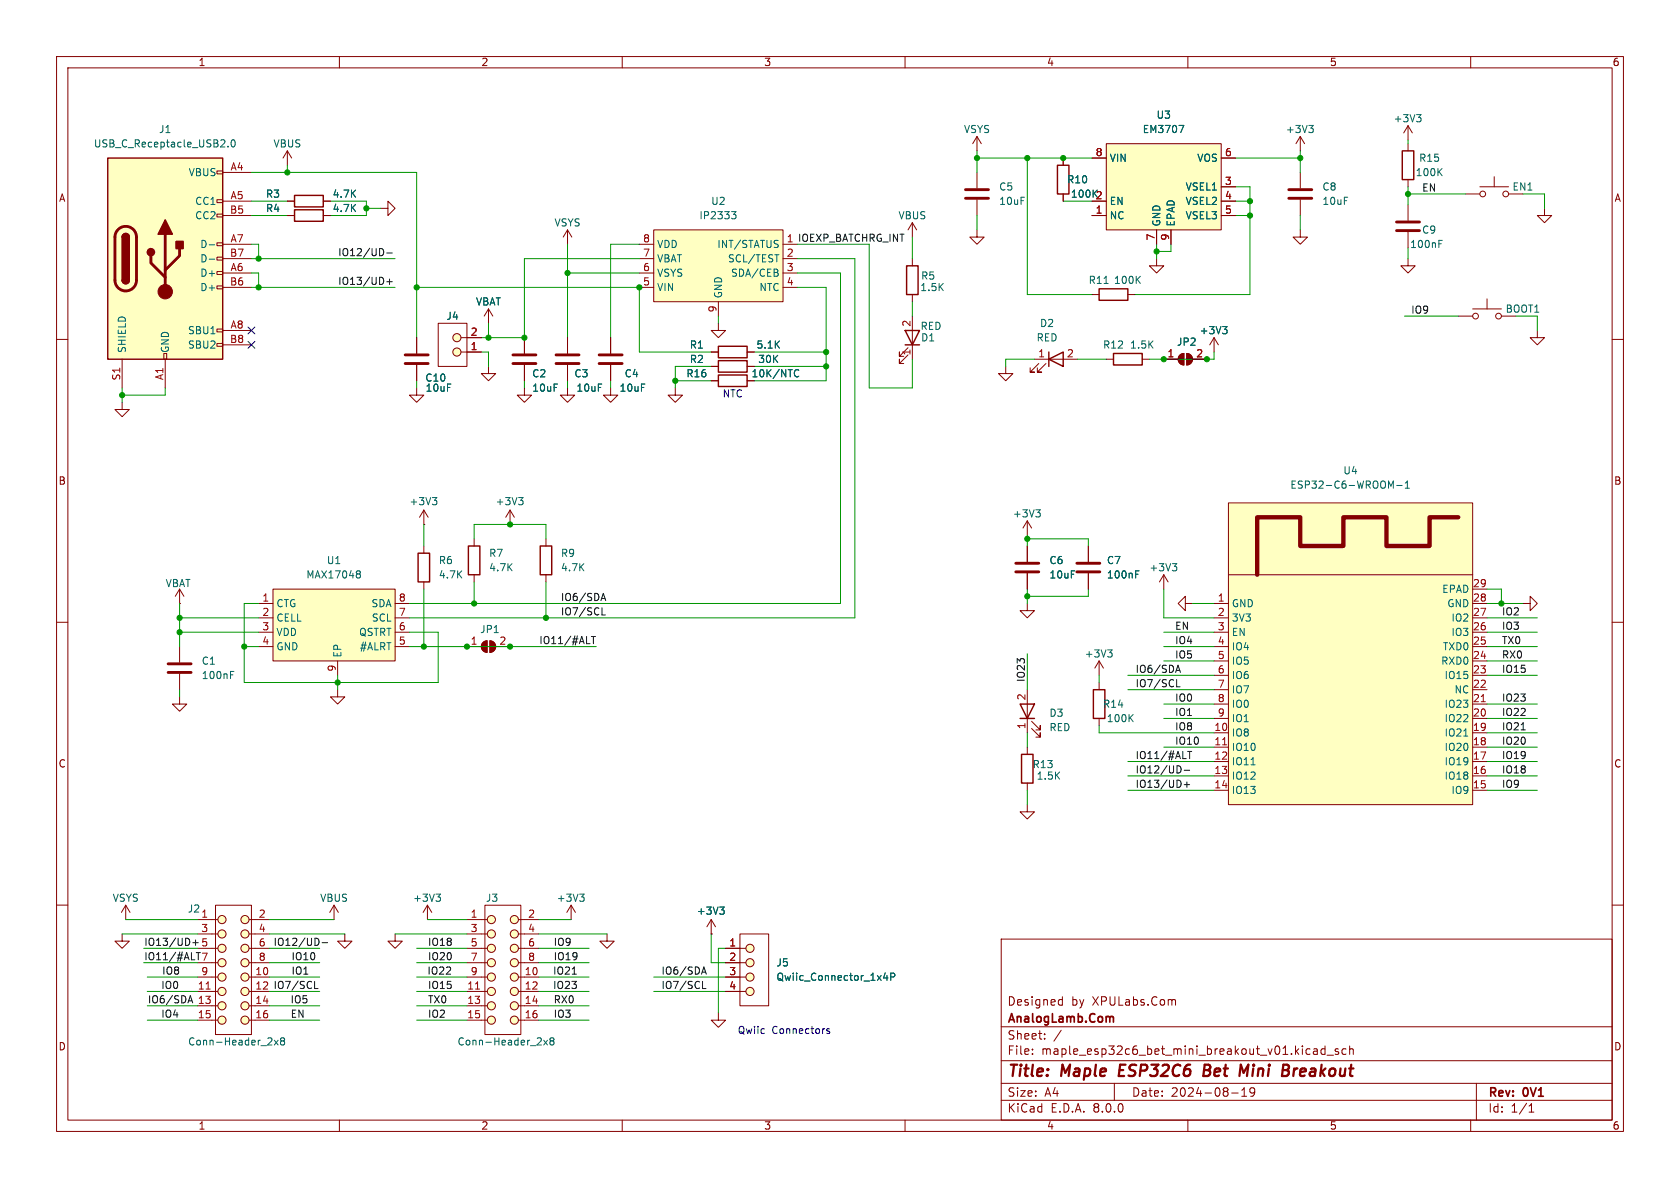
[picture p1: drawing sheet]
<svg xmlns="http://www.w3.org/2000/svg" width="297mm" height="210mm" viewBox="0 0 297 210" stroke-linecap="round" stroke-linejoin="round" font-family="sans-serif">
<g fill="none" stroke="#840000" stroke-width=".18">
<path d="M10 10h277v190h-277zM12 12h273v186h-273zM60 10v2M110 10v2M160 10v2M210 10v2M260 10v2M161.3 39.4l-.8 1.2M161.3 39.4v2.5M161.3 39.4l.8 1.2M172.7 24.1l-.7 1.3M172.7 24.1v2.6"/>
<path d="M172.7 30.5v2.8M172.7 35.3v2.8M172.7 24.1l.8 1.3M188 27.9v1.3M188 34.3v1.3M10 60h2M161.3 45.7v1.3M161.3 52.1v1.2M161.3 55.9v7.6M172.7 40.6v1.3h1.3l-1.3 1.3-1.3-1.3h1.3M285 60h2M160.5 62.7l-1.5 1.6v-.8v.8h.8"/>
<path d="M160.5 61.5l-1.5 1.5v-.8v.8h.8M177.8 64.8v1.2h1.3l-1.3 1.3-1.3-1.3h1.3M182.9 63.5h7.6M183.6 64.3l-1.5 1.5h.8h-.8v-.8M184.9 64.3l-1.5 1.5h.7h-.7v-.8M181.6 92.1l-.8 1.2M181.6 92.1v2.5M181.6 96.5v2.8M181.6 92.1l.8 1.2M10 110h2M82.5 114.3h2.6M85.4 113.6l.7-.3v2a1.02 1.02 0 0 1-.9-.6 1.02 1.02 0 0 1 .2-1.1z"/>
<path d="M86.6 113.3a1.02 1.02 0 0 1 1 1 1.02 1.02 0 0 1-1 1zM87.6 114.3h2.6M181.6 101.3v2.8M269.2 106.7h1.3v-1.3l1.3 1.3-1.3 1.3v-1.3M285 110h2M10 160h2M285 160h2M59.1 160l.7 1.3M59.1 160v2.6M59.1 160l-.8 1.3M177 166h108v32h-108zM187.4 176.7l.4 .1"/>
<path d="M187.8 176.2v1.5M187.8 177.6l-.4 .1M207.4 176.7l.3 .1 .1 .1v.8M60 198v2M110 198v2M160 198v2M177 194.5h108M177 191.5h108M177 187.5h108M177 181.5h108M182.5 186.3v.1M182.5 185.5v.1"/>
<path d="M184.7 183.6v.1M184.7 182.8v.1M187.6 182.1l-1.3 2M197 191.5v3M210 198v2M217.7 193.2h1.2M219.5 193.8h.9M219.5 192.7l.5-.4v1.5M221.8 192.9l-.3 .3h-.3l-.2-.3 .1-.5 .4-.1 .2 .1a.99 .99 0 0 1-.3 1.4h-.3M232.2 186.2l.2 .2 .5-.1M232.2 185.5h.6l.1 .9M232.9 185.8h-.5l-.2 .2"/>
<path d="M234.2 185.5l-.4-.1-.3 .3v.4l.2 .2h.5M234.2 184.9v1.5M234.6 186.5h1.1M236.6 185.5l-.4-.1-.2 .2 .1 .2 .5 .2v.3h-.6M238 185.5l-.5-.1-.3 .3v.4l.2 .2h.6M238.6 185.5l.2-.1 .4 .1v.9M238.6 184.9v1.5M260 198v2M261 191.5v6.5M270.3 196.6h.9M270.3 195.5l.4-.4v1.5"/>
</g>
<path d="M198 188.2l-.2 2h.9M212.9 189.2h.6M213.5 189.2l.3 .1M213.6 188.2h-.6l-.3 2 1-.1M213.7 189.1l-.2 .1M219.8 189.6l.9-1.4-.3 2M228.8 188.9l-.2 1.3M229.2 188.9l-.4 .4" fill="none" stroke="#840000" stroke-width=".4"/>
<path d="M196.4 179.7l.4 .1v.1v.8" fill="none" stroke="#840000" stroke-width=".3"/>
<path d="M186.9 29.2h2.1v5.1h-2.1zM160 58.4h2.6l-1.3 2.6zM160.3 47h2v5.1h-2zM160 61h2.6M185.4 63.5l2.6-1.3v2.6zM185.4 62.2v2.6" fill="none" stroke="#840000" stroke-width=".25"/>
<path d="M183.1 90.1h.8l-.4 .5M183.7 90.6l.2 .2v.3l-.2 .3" fill="none" stroke="#006464" stroke-width=".18"/>
<path d="M170.7 35.1h4.1M170.7 33.5h4.1M179.6 99.6h4M179.6 101.1h4" fill="none" stroke="#840000" stroke-width=".51"/>
<g fill="#840000" stroke="#840000" stroke-width=".18">
<path d="M85.4 113.6l.7-.3v2a1.02 1.02 0 0 1-.9-.6 1.02 1.02 0 0 1 .2-1.1z"/>
<path d="M86.6 113.3a1.02 1.02 0 0 1 1 1 1.02 1.02 0 0 1-1 1z"/>
</g>
<path d="M217.2 88.9h43.1v53.3h-43.1z" fill="#ffffc2"/>
<g fill="none" stroke="#840000" stroke-width=".18">
<path d="M193 52.1h1.3M199.4 52.1h1.3M195.6 63.5h1.2M201.9 63.5h1.3M205.7 63.5h2.6M208.6 62.8l.7-.3v2a1.02 1.02 0 0 1-.9-.6 1.02 1.02 0 0 1 .2-1.1zM209.8 62.5a1.02 1.02 0 0 1 1 1 1.02 1.02 0 0 1-1 1zM210.8 63.5h2.6M217.2 88.9h43.1v53.3h-43.1zM214.6 106.7h2.6M214.6 109.2h2.6M214.6 119.4h2.6"/>
<path d="M214.6 116.8h2.6M214.6 114.3h2.6M214.6 111.8h2.6M217.2 101.6h43.1M260.3 106.7h2.6M260.3 109.2h2.6M260.3 119.4h2.6M260.3 116.8h2.6M260.3 114.3h2.6M260.3 111.8h2.6M260.3 104.1h2.6M214.6 129.5h2.6"/>
<path d="M214.6 132.1h2.6M214.6 134.6h2.6M214.6 137.2h2.6M214.6 139.7h2.6M214.6 127h2.6M214.6 124.5h2.6M214.6 121.9h2.6M260.3 129.5h2.6M260.3 132.1h2.6M260.3 134.6h2.6M260.3 137.2h2.6M260.3 139.7h2.6"/>
<path d="M260.3 127h2.6M260.3 124.5h2.6M260.3 121.9h2.6M127 179.1v1.2h1.3l-1.3 1.3-1.3-1.3h1.3M128.3 175.3h3.5M128.3 172.7h3.5M128.3 170.2h3.5M128.3 167.6h3.5M130.8 165.1h5.1v12.7h-5.1z"/>
<circle cx="132.6" cy="170.2" r=".72"/>
<circle cx="132.6" cy="175.3" r=".72"/>
<circle cx="132.6" cy="172.7" r=".72"/>
<circle cx="132.6" cy="167.6" r=".72"/>
</g>
<path d="M257.8 91.4h-5.1v5.1h-7.6v-5.1h-7.6v5.1h-7.6v-5.1h-7.7v10.2" fill="none" stroke="#840000" stroke-width=".76"/>
<path d="M216.1 131.7h.8M261.9 124h.7" fill="none" stroke="#a90000" stroke-width=".18"/>
<path d="M195.2 50.1h.7M201.1 49.4l.5 .7M201.6 48.8l-.7 .8M245.9 85.9l.4-.9v1.3M246.9 85.8h1M248.4 86.3h.8M248.4 85.4l.4-.4v1.3M221.2 135.2h.7M258.8 130.1h.7M156.5 172l-.3 .9h.8M156.8 172.5v.8M157.5 172.7l.6-.1 .1-.1-.1-.3-.6-.2v1.3" fill="none" stroke="#006464" stroke-width=".18"/>
<path d="M194.3 51.1h5.1v2h-5.1zM196.8 62.5h5.1v2h-5.1z" fill="none" stroke="#840000" stroke-width=".25"/>
<g fill="#ffffc2" stroke="#ffffc2" stroke-width=".18">
<circle cx="132.6" cy="175.3" r=".72"/>
<circle cx="132.6" cy="172.7" r=".72"/>
<circle cx="132.6" cy="170.2" r=".72"/>
<circle cx="132.6" cy="167.6" r=".72"/>
</g>
<g fill="#840000" stroke="#840000" stroke-width=".18">
<path d="M208.6 62.8l.7-.3v2a1.02 1.02 0 0 1-.9-.6 1.02 1.02 0 0 1 .2-1.1z"/>
<path d="M209.8 62.5a1.02 1.02 0 0 1 1 1 1.02 1.02 0 0 1-1 1z"/>
</g>
<path d="M195.6 25.4h20.3v15.2h-20.3z" fill="#ffffc2"/>
<g fill="none" stroke="#840000" stroke-width=".18">
<path d="M193 38.1h2.6M193 35.6h2.6M193 27.9h2.6M195.6 25.4h20.3v15.2h-20.3zM215.9 38.1h2.5M215.9 35.6h2.5M215.9 33h2.5M215.9 27.9h2.5M229.9 24.1v2.6M229.9 30.5v2.8M229.9 35.3v2.8M229.9 24.1l-.8 1.3"/>
<path d="M229.9 24.1l.7 1.3M204.5 45.7v1.3h1.2l-1.2 1.3-1.3-1.3h1.3M204.5 40.6v2.6M207 40.6v2.6M96.5 95.3v1.2M96.5 101.6v1.3M101 160l-.8 1.3M101 160v2.6M101 160l.7 1.3M107.3 165.1v1.3h-1.3l1.3 1.2 1.3-1.2h-1.3"/>
</g>
<path d="M208.4 22.2h.9l-.6 1.2M231.4 22.2h.8l-.5 .5M231.9 22.7l.3 .2v.3l-.3 .2M102.5 158.1h.8l-.5 .4M103 158.5l.3 .3v.3l-.3 .2" fill="none" stroke="#006464" stroke-width=".18"/>
<path d="M227.8 35.1h4.1M227.8 33.5h4.1" fill="none" stroke="#840000" stroke-width=".51"/>
<path d="M95.5 96.5h2v5.1h-2z" fill="none" stroke="#840000" stroke-width=".25"/>
<path d="M115.6 40.6h22.8v12.7h-22.8z" fill="#ffffc2"/>
<g fill="none" stroke="#840000" stroke-width=".18">
<path d="M67.3 36.8h1.3v-1.2l1.2 1.2-1.2 1.3v-1.3M86.4 54.6l-.8 1.3M86.4 54.6v2.6M86.4 54.6l.7 1.3M92.7 59.7v2.8M100.3 40.6v2.6M100.3 59.7v2.8M100.3 40.6l.8 1.3M100.3 40.6l-.7 1.3M107.9 59.7v2.8M113 43.2h2.6M113 45.7h2.6"/>
<path d="M113 48.3h2.6M113 50.8h2.6M115.6 40.6h22.8v12.7h-22.8zM127 57.2v1.2h-1.3l1.3 1.3 1.3-1.3h-1.3M127 53.3v2.6M138.4 43.2h2.6M138.4 45.7h2.6M138.4 48.3h2.6M138.4 50.8h2.6M86.4 64.8v1.2h1.2l-1.2 1.3-1.3-1.3h1.3M92.7 68.6v1.3h1.3l-1.3 1.2-1.3-1.2h1.3M92.7 64.5v2.8"/>
<path d="M100.3 68.6v1.3h-1.2l1.2 1.2 1.3-1.2h-1.3M100.3 64.5v2.8M107.9 68.6v1.3h-1.2l1.2 1.2 1.3-1.2h-1.3M107.9 64.5v2.8M119.4 68.6v1.3h-1.3l1.3 1.2 1.2-1.2h-1.2M125.7 62.2h1.3M125.7 67.3h1.3M125.7 64.8h1.3M132.1 62.2h1.2M132.1 67.3h1.2M132.1 64.8h1.2M90.2 92.7h.1"/>
<path d="M90.2 90.2l-.8 1.2M90.2 90.2v2.5M90.2 90.2l.7 1.2M31.7 106.7h.1M31.7 104.1l-.7 1.3M31.7 104.1v2.6M31.7 114.3v2.8M31.7 119.1v2.8M31.7 104.1l.8 1.3M31.7 123.2v1.3h1.3l-1.3 1.2-1.2-1.2h1.2M21.6 165.1v1.3h1.3l-1.3 1.2-1.3-1.2h1.3M22.2 160l-.7 1.3"/>
<path d="M22.2 160v2.6M22.2 160l.8 1.3M34.9 177.8h3.6M34.9 175.3h3.6M34.9 172.7h3.6M34.9 170.2h3.6M34.9 167.6h3.6M34.9 165.1h3.6M34.9 162.6h3.6M38.1 160h6.3v22.9h-6.3zM44.1 177.8h3.5M44.1 175.3h3.5"/>
<path d="M44.1 172.7h3.5M44.1 170.2h3.5M44.1 167.6h3.5M44.1 165.1h3.5M44.1 162.6h3.5M61 165.1v1.3h1.2l-1.2 1.2-1.3-1.2h1.3M69.8 165.1v1.3h-1.2l1.2 1.2 1.3-1.2h-1.3M75.6 160l-.8 1.3M75.6 160v2.6M75.6 160l.7 1.3M82.5 177.8h3.6M82.5 175.3h3.6"/>
<path d="M82.5 172.7h3.6M82.5 170.2h3.6M82.5 167.6h3.6M82.5 165.1h3.6M82.5 162.6h3.6M85.7 160h6.4v22.9h-6.4zM91.7 177.8h3.5M91.7 175.3h3.5M91.7 172.7h3.5M91.7 170.2h3.5M91.7 167.6h3.5M91.7 165.1h3.5"/>
<path d="M91.7 162.6h3.5M125.7 165.1h.1M125.7 162.6l-.7 1.2M125.7 162.6v2.5M125.7 162.6l.8 1.2M34.9 180.3h3.6M44.1 180.3h3.5M82.5 180.3h3.6M91.7 180.3h3.5"/>
<circle cx="39.2" cy="177.8" r=".72"/>
<circle cx="39.2" cy="175.3" r=".72"/>
<circle cx="39.2" cy="172.7" r=".72"/>
<circle cx="39.2" cy="170.2" r=".72"/>
<circle cx="39.2" cy="162.6" r=".72"/>
<circle cx="39.2" cy="167.6" r=".72"/>
<circle cx="39.2" cy="165.1" r=".72"/>
<circle cx="43.3" cy="175.3" r=".72"/>
<circle cx="43.3" cy="172.7" r=".72"/>
<circle cx="43.3" cy="170.2" r=".72"/>
<circle cx="43.3" cy="177.8" r=".72"/>
<circle cx="43.3" cy="167.6" r=".72"/>
<circle cx="43.3" cy="165.1" r=".72"/>
<circle cx="43.3" cy="162.6" r=".72"/>
<circle cx="86.9" cy="172.7" r=".72"/>
<circle cx="86.9" cy="175.3" r=".72"/>
<circle cx="86.9" cy="177.8" r=".72"/>
<circle cx="86.9" cy="170.2" r=".72"/>
<circle cx="86.9" cy="167.6" r=".72"/>
<circle cx="86.9" cy="165.1" r=".72"/>
<circle cx="86.9" cy="162.6" r=".72"/>
<circle cx="90.9" cy="177.8" r=".72"/>
<circle cx="90.9" cy="175.3" r=".72"/>
<circle cx="90.9" cy="170.2" r=".72"/>
<circle cx="90.9" cy="172.7" r=".72"/>
<circle cx="90.9" cy="167.6" r=".72"/>
<circle cx="90.9" cy="165.1" r=".72"/>
<circle cx="90.9" cy="162.6" r=".72"/>
<circle cx="39.2" cy="180.3" r=".72"/>
<circle cx="43.3" cy="180.3" r=".72"/>
<circle cx="86.9" cy="180.3" r=".72"/>
<circle cx="90.9" cy="180.3" r=".72"/>
</g>
<g fill="none" stroke="#006464" stroke-width=".18">
<path d="M129.3 37.4h.8l-.4 .5 .4 .1v.4l-.2 .3h-.4M137 45h.7M137.3 48.2l.3 .2-.1 .3-.2 .1M137.4 42.5l.2 .1M137.4 47.6l.1 .2-.1 .3M137.5 43.3v.3M140.5 66.4l.3 .2 .4-.1M141.2 65.5l-.4-.2-.3 .2M91.7 88h.8l-.5 .4M92.2 88.4l.3 .3v.3l-.3 .2M40.8 119.3h.4M40.8 118.7h.6"/>
<path d="M77.1 158.1h.8l-.5 .4M77.6 158.5l.3 .3v.3l-.3 .2M127.2 160.3h.8l-.4 .5M127.8 160.8l.2 .3v.3l-.2 .2M48.5 183.9l.7 .8M49.2 183.9l-.7 .8M49.8 184l-.2-.2 .2-.3h.3l.2 .2-.2 .3M49.8 184h.3M49.8 184l-.2 .2 .1 .4 .1 .1h.4l.1-.2v-.3l-.2-.2M96.1 183.9l.7 .8M96.8 183.9l-.7 .8M97.5 184l-.3-.2 .3-.3h.2l.2 .2-.2 .3"/>
<path d="M97.5 184l-.3 .2 .1 .4 .2 .1h.3l.1-.2v-.3l-.2-.2M97.5 184h.2"/>
</g>
<path d="M127 61.2h5.1v2h-5.1zM127 66.3h5.1v2h-5.1zM127 63.8h5.1v2h-5.1z" fill="none" stroke="#840000" stroke-width=".25"/>
<path d="M90.7 64.3h4M90.7 62.7h4M98.3 64.3h4.1M98.3 62.7h4.1M105.9 64.3h4.1M105.9 62.7h4.1M29.7 118.9h4.1M29.7 117.3h4.1" fill="none" stroke="#840000" stroke-width=".51"/>
<g fill="#ffffc2" stroke="#ffffc2" stroke-width=".18">
<circle cx="86.9" cy="180.3" r=".72"/>
<circle cx="86.9" cy="177.8" r=".72"/>
<circle cx="86.9" cy="175.3" r=".72"/>
<circle cx="86.9" cy="172.7" r=".72"/>
<circle cx="86.9" cy="170.2" r=".72"/>
<circle cx="86.9" cy="167.6" r=".72"/>
<circle cx="86.9" cy="165.1" r=".72"/>
<circle cx="86.9" cy="162.6" r=".72"/>
<circle cx="90.9" cy="180.3" r=".72"/>
<circle cx="90.9" cy="177.8" r=".72"/>
<circle cx="90.9" cy="175.3" r=".72"/>
<circle cx="90.9" cy="172.7" r=".72"/>
<circle cx="90.9" cy="170.2" r=".72"/>
<circle cx="90.9" cy="167.6" r=".72"/>
<circle cx="90.9" cy="165.1" r=".72"/>
<circle cx="90.9" cy="162.6" r=".72"/>
<circle cx="39.2" cy="180.3" r=".72"/>
<circle cx="39.2" cy="177.8" r=".72"/>
<circle cx="39.2" cy="175.3" r=".72"/>
<circle cx="39.2" cy="172.7" r=".72"/>
<circle cx="39.2" cy="170.2" r=".72"/>
<circle cx="39.2" cy="167.6" r=".72"/>
<circle cx="39.2" cy="165.1" r=".72"/>
<circle cx="39.2" cy="162.6" r=".72"/>
<circle cx="43.3" cy="180.3" r=".72"/>
<circle cx="43.3" cy="177.8" r=".72"/>
<circle cx="43.3" cy="175.3" r=".72"/>
<circle cx="43.3" cy="172.7" r=".72"/>
<circle cx="43.3" cy="170.2" r=".72"/>
<circle cx="43.3" cy="167.6" r=".72"/>
<circle cx="43.3" cy="165.1" r=".72"/>
<circle cx="43.3" cy="162.6" r=".72"/>
</g>
<path d="M36.4 174.8h.8M84.1 174.8h.7" fill="none" stroke="#a90000" stroke-width=".18"/>
<path d="M19 27.9h20.4v35.6h-20.4z" fill="#ffffc2"/>
<g fill="none" stroke="#840000" stroke-width=".18">
<path d="M38.4 37.8h1v.6h-1zM38.4 35.3h1v.5h-1zM38.4 30.2h1v.5h-1zM39.4 30.5h5M39.4 35.6h5M39.4 38.1h5M50.8 35.6h1.3M50.8 38.1h1.3M50.8 26.7l-.8 1.2M50.8 26.7v2.5M50.8 26.7l.8 1.2M57.1 35.6h1.3"/>
<path d="M57.1 38.1h1.3M38.4 58.2h1v.5h-1zM38.4 50.5h1v.6h-1zM38.4 48h1v.5h-1zM38.4 45.5h1v.5h-1zM38.4 42.9h1v.5h-1zM39.4 48.3h5M39.4 43.2h5M39.4 58.4h5M39.4 50.8h5M39.4 45.7h5M73.7 59.7v2.8"/>
<path d="M77.5 57.2h5v7.6h-5zM81.5 59.7h3.6M214.6 59.7l-.7 1.3M214.6 59.7v2.5M214.6 59.7l.8 1.3M229.9 40.6v1.3h1.2l-1.2 1.3-1.3-1.3h1.3M271.8 58.4v1.3h-1.3l1.3 1.3 1.2-1.3h-1.2M21.6 71.1v1.3h1.3l-1.3 1.3-1.3-1.3h1.3M21.6 63.5v5.1M29 62.5h.5v1h-.5zM29.2 63.5v5.1M38.4 60.7h1v.5h-1z"/>
<path d="M39.4 61h5M73.7 68.6v1.3h-1.3l1.3 1.2 1.2-1.2h-1.2M73.7 64.5v2.8M81.5 62.2h3.6M74.9 92.7h.1M74.9 90.2v2.5M74.9 96.5v1.3M74.9 90.2l-.7 1.2M74.9 90.2l.8 1.2M83.8 95.3v1.2M192.4 96.5v2.8M74.9 102.9v1.2"/>
<path d="M83.8 101.6v1.3M181.6 106.7v1.3h1.3l-1.3 1.2-1.3-1.2h1.3M192.4 101.3v2.8M194.3 116.8v2.6M194.3 116.8l-.8 1.3M194.3 116.8l.8 1.3M205.7 101.6l-.7 1.3M205.7 101.6v2.5M205.7 101.6l.8 1.3M209.5 106.7v-1.3l-1.2 1.3 1.2 1.3v-1.3h1.3M181.6 121.9v7.6M181.6 132.1v1.3"/>
<path d="M181.6 138.4v1.3M182.4 128.8l1.5 1.5v-.8v.8h-.8M182.4 127.5l1.5 1.5v-.7v.7h-.8M194.3 120.7v1.2M194.3 127v1.3M181.6 142.2v1.3h1.3l-1.3 1.3-1.3-1.3h1.3"/>
<circle cx="80.8" cy="59.7" r=".72"/>
<circle cx="80.8" cy="62.2" r=".72"/>
</g>
<path d="M19 27.9h20.4v35.6h-20.4zM52.1 34.5h5v2.1h-5zM52.1 37.1h5v2h-5zM21.6 49.5a.64 .64 0 0 0 .6 .7 .64 .64 0 0 0 .7-.7M21.6 41.9a.64 .64 0 0 1 .6-.6 .64 .64 0 0 1 .7 .6M73.9 97.8h2v5.1h-2zM82.8 96.5h2v5.1h-2zM180.3 124.5h2.6l-1.3 2.5zM180.3 127h2.6M180.6 133.4h2v5h-2zM193.3 121.9h2v5.1h-2z" fill="none" stroke="#840000" stroke-width=".25"/>
<path d="M20.9 40.6a1.91 1.91 0 0 1 2-.4 1.91 1.91 0 0 1 1.2 1.7v7.6a1.91 1.91 0 0 1-1.9 1.9 1.91 1.91 0 0 1-1.9-1.9v-7.7l.2-.7zM26.7 45.2v1.3l2.5 2.5M29.2 41.4v10.2M31.7 43.9v1.3l-2.5 2.6M71.6 64.3h4.1M71.6 62.7h4.1M190.4 99.6h4M190.4 101.1h4" fill="none" stroke="#840000" stroke-width=".51"/>
<g fill="#840000" stroke="#840000" stroke-width=".25">
<path d="M21.6 49.5h1.3a.64 .64 0 0 1-.7 .7 .64 .64 0 0 1-.6-.7z"/>
<path d="M21.6 41.9h1.3v7.6h-1.3z"/>
<path d="M21.8 41.5a.64 .64 0 0 1 .7-.2 .64 .64 0 0 1 .4 .6h-1.3z"/>
<path d="M29.2 38.9l1.3 2.5h-2.6z"/>
<path d="M31.1 42.7h1.3v1.2h-1.3z"/>
<circle cx="26.7" cy="44.6" r=".63"/>
</g>
<circle cx="29.2" cy="51.6" r="1.27" fill="#840000" stroke="#840000" stroke-width=".18"/>
<g fill="none" stroke="#006464" stroke-width=".18">
<path d="M40.3 25.9v.1M41 24.8l.2-.1a.68 .68 0 0 1 .4 .6 .68 .68 0 0 1-.4 .7l-.2-.1-.1-.4zM37 43.3h1M37 45.8h1M216.1 57.7h.8l-.4 .5M216.7 58.2l.2 .3v.3l-.2 .2M76.4 88h.8l-.4 .4M77 88.4l.2 .3v.3l-.2 .2M207.3 99.6h.7l-.4 .5M195.8 114.9h.8l-.4 .5M196.4 115.4l.2 .2v.3l-.2 .2M200.8 101.5h.4"/>
<path d="M200.8 100.9h.6M207.8 100.1l.2 .3v.3l-.2 .2M199.8 126.9l.5 .7M200.3 126.3l-.7 .7"/>
</g>
<g fill="#ffffc2" stroke="#ffffc2" stroke-width=".18">
<circle cx="80.8" cy="59.7" r=".72"/>
<circle cx="80.8" cy="62.2" r=".72"/>
</g>
<path d="M48.3 104.1h21.5v12.7h-21.5z" fill="#ffffc2"/>
<g fill="none" stroke="#840000" stroke-width=".18">
<path d="M50.8 38.1h1.3M50.8 35.6h1.3M57.1 38.1h1.3M57.1 35.6h1.3M188 27.9v1.3M188 34.3v1.3M193 38.1h2.6M193 35.6h2.6M193 27.9h2.6M215.9 33h2.5M215.9 38.1h2.5M215.9 35.6h2.5"/>
<path d="M215.9 27.9h2.5M248.9 22.2l.8 1.3M248.9 22.2v2.6M248.9 25.4v1.3M248.9 31.8v1.2M248.9 36.2v2.8M248.9 22.2l-.7 1.3M259.1 34.3h2.5M261.6 33h5.1M264.2 31.2v1.8M266.7 34.3h2.5M273 36.8v1.3h-1.2l1.2 1.3 1.3-1.3h-1.3"/>
<path d="M73.7 59.7v2.8M82.5 59.7h2.6M92.7 59.7v2.8M100.3 59.7v2.8M107.9 59.7v2.8M204.5 40.6v2.6M207 40.6v2.6M248.9 45.7v1.3h-1.3l1.3 1.3 1.3-1.3h-1.3M248.9 41v2.8M257.8 55.9h2.5M260.3 54.6h5.1M262.9 52.8v1.8"/>
<path d="M265.4 55.9h2.6M73.7 64.5v2.8M82.5 62.2h2.6M92.7 64.5v2.8M100.3 64.5v2.8M107.9 64.5v2.8M125.7 62.2h1.3M125.7 67.3h1.3M125.7 64.8h1.3M132.1 62.2h1.2M132.1 67.3h1.2M132.1 64.8h1.2"/>
<path d="M205.7 63.5h2.6M210.8 63.5h2.6M181.6 96.5v2.8M192.4 96.5v2.8M45.7 106.7h2.6M45.7 109.2h2.6M45.7 111.8h2.6M45.7 114.3h2.6M48.3 104.1h21.5v12.7h-21.5zM59.7 116.8v2.6M69.8 106.7h2.6M69.8 109.2h2.6"/>
<path d="M69.8 111.8h2.6M69.8 114.3h2.6M181.6 101.3v2.8M192.4 101.3v2.8M59.7 121.9v1.3h1.3l-1.3 1.3-1.3-1.3h1.3M125.7 165.1h.1M128.3 167.6h2.5M128.3 170.2h2.5M128.3 172.7h2.5M128.3 175.3h2.5"/>
<circle cx="262.1" cy="34.3" r=".51"/>
<circle cx="266.2" cy="34.3" r=".51"/>
<circle cx="260.9" cy="55.9" r=".51"/>
<circle cx="264.9" cy="55.9" r=".51"/>
</g>
<g fill="none" stroke="#006464" stroke-width=".18">
<path d="M208.4 22.2h.9l-.6 1.2M250.4 20.3h.8l-.4 .4M251 20.7l.2 .3v.3l-.2 .2M254.4 30.3l.5 .8M254.9 29.8l-.7 .7M216.1 57.7h.8l-.4 .5M216.7 58.2l.2 .3v.3l-.2 .2M254.4 43.1h.4M254.4 42.5h.6M140.5 66.4l.3 .2 .4-.1M141.2 65.5l-.4-.2-.3 .2M63.2 100.9h.3l.2 .3-.2 .3"/>
<path d="M63.2 101.5h.3M63.5 101.5l.2 .2v.2l-.1 .2-.4 .1M200.8 100.9h.6M200.8 101.5h.4M127.2 160.3h.8l-.4 .5M127.8 160.8l.2 .3v.3l-.2 .2M156.5 172l-.3 .9h.8M156.8 172.5v.8M157.5 172.7l.6-.1 .1-.1-.1-.3-.6-.2v1.3"/>
</g>
<path d="M247.9 26.7h2v5.1h-2z" fill="none" stroke="#840000" stroke-width=".25"/>
<path d="M246.9 39.2h4.1M246.9 40.8h4.1" fill="none" stroke="#840000" stroke-width=".51"/>
<g fill="none" stroke="#0f0f0f" stroke-width=".18">
<path d="M67.6 44l.2 .5-.2 .6M68.4 49.8h.9M68.4 44.7h.9M68.9 49.3v1M104.5 112.5h.8M104.9 112.5v1.3M106.2 106.2l.5-1.3 .4 1.3M106.4 105.8h.6M106.4 108.7h.6M207.8 118.9l.5-1.3 .4 1.3M208 118.5h.6M208 121.4h.6"/>
<path d="M208.6 135.4l.2 .5-.2 .7M209.3 136.2h1M209.3 138.7h1M209.8 138.2v1M210 132.8h.7M210.3 132.8v1.3M268.9 129h.7M33.2 177.3l.4-1.3 .5 1.3M33.3 176.9h.6M34.1 166.6h1M34.6 166.2v.9M34.7 168.4h.7"/>
<path d="M55.6 174.7h.6M56.2 165.9l.2 .5-.2 .7M56.9 166.6h1M101.2 172.2h.7M124 172.2l.4-1.3 .5 1.3M124.1 171.8h.6M124.2 174.7h.6"/>
</g>
<path d="M146.6 181.9h-.3l-.1 .1v.2l.4 .1v.3h-.4" fill="none" stroke="#0000c2" stroke-width=".18"/>
<g fill="none" stroke="#009600" stroke-width=".18">
<path d="M44.4 35.6h6.4M44.4 38.1h6.4M44.4 30.5h29.3v29.2M50.8 29.2v1.3M58.4 35.6h6.4v2.5h-6.4M64.8 36.8h2.5M172.7 27.9h20.3M172.7 26.7v3.8M172.7 38.1v2.5M181.6 27.9v24.2h11.4M188 35.6h5M218.4 27.9h11.5"/>
<path d="M218.4 35.6h2.6M218.4 33h2.6v19.1h-20.3M218.4 38.1h2.6M229.9 26.7v3.8M229.9 38.1v2.5M248.9 34.3h10.2M248.9 24.8v.6M248.9 33v3.2M269.2 34.3h3.8v2.5M44.4 48.3h1.3v2.5M44.4 43.2h1.3v2.5M44.4 50.8h25.4"/>
<path d="M44.4 45.7h25.4M73.7 50.8h39.3v11.4h12.7M86.4 57.2v2.5M100.3 48.3h12.7M100.3 43.2v16.5M113 43.2h-5.1v16.5M113 45.7h-20.3v14h-7.6M127 55.9v1.3M141 48.3h7.6v58.4h-76.2M141 45.7h10.1v63.5h-78.7M141 50.8h5v16.5h-12.7M141 43.2h12.7v25.4h7.6v-5.1"/>
<path d="M161.3 41.9v3.8M161.3 53.3v2.6M204.5 43.2v2.5M207 43.2v1.3h-2.5M248.3 55.9h9.5M248.9 43.8v1.9M268 55.9h3.8v2.5M21.6 68.6v2.5M29.2 68.6v1.3h-7.6M73.7 67.3v1.3M85.1 62.2h1.3v2.6M92.7 67.3v1.3"/>
<path d="M100.3 67.3v1.3M107.9 67.3v1.3M119.4 67.3h6.3M125.7 64.8h-6.3v3.8M133.3 64.8h12.7M133.3 62.2h12.7M182.9 63.5h-5.1v1.3M190.5 63.5h5.1M214.6 62.2v1.3h-11.4M74.9 92.7v3.8M83.8 95.3v-2.6h12.7v2.6M181.6 94.6v1.9"/>
<path d="M181.6 95.3h10.8v1.2M31.7 111.8h14M31.7 106.7v7.6M31.7 109.2h14M43.2 114.3h2.5M45.7 106.7h-2.5v14h34.3v-8.9h-5.1M59.7 119.4v2.5M72.4 114.3h33M74.9 104.1v10.2M83.8 102.9v3.8M96.5 102.9v6.3M181.6 104.1v2.6"/>
<path d="M181.6 115.6v6.3M192.4 104.1v1.3h-10.8M194.3 119.4v1.3M199.4 119.4h15.2M205.7 114.3h8.9M205.7 116.8h8.9M205.7 111.8h8.9M205.7 104.1v5.1h8.9M210.8 106.7h3.8M262.9 114.3h8.9M262.9 106.7h6.3M262.9 104.1h2.5v2.6"/>
<path d="M262.9 116.8h8.9M262.9 119.4h8.9M262.9 111.8h8.9M262.9 109.2h8.9M31.7 121.9v1.3M181.6 129.5v2.6M181.6 139.7v2.5M194.3 128.3v1.2h20.3M199.4 137.2h15.2M199.4 134.6h15.2M199.4 121.9h15.2M199.4 139.7h15.2"/>
<path d="M205.7 127h8.9M205.7 124.5h8.9M205.7 132.1h8.9M262.9 127h8.9M262.9 137.2h8.9M262.9 129.5h8.9M262.9 124.5h8.9M262.9 134.6h8.9M262.9 132.1h8.9M262.9 139.7h8.9M21.6 165.1h13.3M22.2 162.6h12.7"/>
<path d="M25.4 170.2h9.5M25.4 167.6h9.5M26 175.3h8.9M26 177.8h8.9M26 172.7h8.9M47.6 170.2h8.9M47.6 167.6h8.9M47.6 165.1h13.4M47.6 162.6h11.5M47.6 175.3h8.9M47.6 177.8h8.9M47.6 172.7h8.9"/>
<path d="M69.8 165.1h12.7M73.7 170.2h8.8M73.7 167.6h8.8M73.7 175.3h8.8M73.7 177.8h8.8M73.7 172.7h8.8M75.6 162.6h6.9M95.2 170.2h8.9M95.2 167.6h8.9M95.2 165.1h12.1M95.2 162.6h5.8M95.2 175.3h8.9"/>
<path d="M95.2 177.8h8.9M95.2 172.7h8.9M115.6 175.3h12.7M115.6 172.7h12.7M125.7 165.1v5.1h2.6M128.3 167.6h-1.3v11.5M26 180.3h8.9M47.6 180.3h8.9M73.7 180.3h8.8M95.2 180.3h8.9"/>
</g>
<path d="M43.8 57.8l1.3 1.2M45.1 57.8l-1.3 1.2M43.8 60.4l1.3 1.2M45.1 60.4l-1.3 1.2" fill="none" stroke="#000084" stroke-width=".18"/>
<g fill="#009600" stroke="#009600" stroke-width=".18">
<circle cx="83.8" cy="106.7" r=".46"/>
<circle cx="31.7" cy="109.2" r=".46"/>
<circle cx="21.6" cy="69.9" r=".46"/>
<circle cx="90.2" cy="92.7" r=".46"/>
<circle cx="45.7" cy="50.8" r=".46"/>
<circle cx="45.7" cy="45.7" r=".46"/>
<circle cx="74.9" cy="114.3" r=".46"/>
<circle cx="31.7" cy="111.8" r=".46"/>
<circle cx="43.2" cy="114.3" r=".46"/>
<circle cx="59.7" cy="120.7" r=".46"/>
<circle cx="96.5" cy="109.2" r=".46"/>
<circle cx="90.2" cy="114.3" r=".46"/>
<circle cx="82.5" cy="114.3" r=".46"/>
<circle cx="73.7" cy="50.8" r=".46"/>
<circle cx="64.8" cy="36.8" r=".46"/>
<circle cx="113" cy="50.8" r=".46"/>
<circle cx="50.8" cy="30.5" r=".46"/>
<circle cx="92.7" cy="59.7" r=".46"/>
<circle cx="86.4" cy="59.7" r=".46"/>
<circle cx="100.3" cy="48.3" r=".46"/>
<circle cx="146" cy="62.2" r=".46"/>
<circle cx="119.4" cy="67.3" r=".46"/>
<circle cx="146" cy="64.8" r=".46"/>
<circle cx="181.6" cy="95.3" r=".46"/>
<circle cx="188" cy="27.9" r=".46"/>
<circle cx="181.6" cy="27.9" r=".46"/>
<circle cx="172.7" cy="27.9" r=".46"/>
<circle cx="181.6" cy="105.4" r=".46"/>
<circle cx="265.4" cy="106.7" r=".46"/>
<circle cx="205.7" cy="63.5" r=".46"/>
<circle cx="221" cy="35.6" r=".46"/>
<circle cx="221" cy="38.1" r=".46"/>
<circle cx="229.9" cy="27.9" r=".46"/>
<circle cx="204.5" cy="44.5" r=".46"/>
<circle cx="213.4" cy="63.5" r=".46"/>
<circle cx="248.9" cy="34.3" r=".46"/>
</g>
<g font-size="2.8" fill="#840000">
<text x="178" y="190.9">Title:</text>
<text x="187.7" y="190.9">Maple</text>
<text x="198.6" y="190.9">ESP32C6</text>
<text x="214.4" y="190.9">Bet</text>
<text x="221.6" y="190.9">Mini</text>
<text x="229.9" y="190.9">Breakout</text>
</g>
<g font-size="2.1" fill="#840000">
<text x="178" y="178">Designed</text>
<text x="189.4" y="178">by</text>
<text x="193.2" y="178">XPULabs.Com</text>
<text x="178" y="184">Sheet:</text>
<text x="178" y="181.2">AnalogLamb.Com</text>
<text x="178" y="186.7">File:</text>
<text x="184.1" y="186.7">maple_esp32c6_bet_mini_breakout_v01.kicad_sch</text>
<text x="178" y="196.9">KiCad</text>
<text x="178" y="194.1">Size:</text>
<text x="184.7" y="194.1">A4</text>
<text x="185.7" y="196.9">E.D.A.</text>
<text x="193.3" y="196.9">8.0.0</text>
<text x="200" y="194.1">Date:</text>
<text x="207" y="194.1">2024-08-19</text>
<text x="263" y="194.3">Rev:</text>
<text x="263" y="196.9">Id:</text>
<text x="267.1" y="196.9">1/1</text>
<text x="269.4" y="194.3">0V1</text>
</g>
<g font-size="1.8" fill="#840000">
<text x="35" y="11.9">1</text>
<text x="85" y="11.9">2</text>
<text x="135" y="11.9">3</text>
<text x="185" y="11.9">4</text>
<text x="235" y="11.9">5</text>
<text x="285" y="11.9">6</text>
<text x="10.3" y="35.9">A</text>
<text x="285.3" y="35.9">A</text>
<text x="10.3" y="85.9">B</text>
<text x="285.3" y="85.9">B</text>
<text x="10.3" y="135.9">C</text>
<text x="285.3" y="135.9">C</text>
<text x="10.3" y="185.9">D</text>
<text x="285.3" y="185.9">D</text>
<text x="35" y="199.9">1</text>
<text x="85" y="199.9">2</text>
<text x="135" y="199.9">3</text>
<text x="185" y="199.9">4</text>
<text x="235" y="199.9">5</text>
<text x="285" y="199.9">6</text>
</g>
<g font-size="1.8" fill="#006464">
<text x="28" y="23.7">J1</text>
<text x="170.3" y="23.7">VSYS</text>
<text x="201.9" y="23.7">EM3707</text>
<text x="204.4" y="21.2">U3</text>
<text x="227.2" y="23.7">+3V3</text>
<text x="246.3" y="21.8">+3V3</text>
<text x="16.5" y="26.3">USB_C_Receptacle_USB2.0</text>
<text x="48.2" y="26.3">VBUS</text>
<text x="196.1" y="28.8">VIN</text>
<text x="211.6" y="28.8">VOS</text>
<text x="250.8" y="28.8">R15</text>
<text x="33.3" y="31.3">VBUS</text>
<text x="46.9" y="35.2">R3</text>
<text x="58.7" y="35.2">4.7K</text>
<text x="176.5" y="33.9">C5</text>
<text x="188.6" y="32.6">R10</text>
<text x="209.5" y="33.9">VSEL1</text>
<text x="233.7" y="33.9">C8</text>
<text x="250.2" y="31.3">100K</text>
<text x="267.3" y="33.9">EN1</text>
<text x="34.4" y="36.4">CC1</text>
<text x="34.4" y="39">CC2</text>
<text x="46.9" y="37.7">R4</text>
<text x="58.7" y="37.7">4.7K</text>
<text x="97.9" y="40.2">VSYS</text>
<text x="123.5" y="39">IP2333</text>
<text x="125.6" y="36.4">U2</text>
<text x="158.7" y="39">VBUS</text>
<text x="176.5" y="36.4">10uF</text>
<text x="196.1" y="39">NC</text>
<text x="196.1" y="36.4">EN</text>
<text x="205.3" y="40.1" transform="rotate(-90 205.3 40.1)">GND</text>
<text x="207.9" y="40.1" transform="rotate(-90 207.9 40.1)">EPAD</text>
<text x="209.5" y="36.4">VSEL2</text>
<text x="209.5" y="39">VSEL3</text>
<text x="233.7" y="36.4">10uF</text>
<text x="251.3" y="41.5">C9</text>
<text x="35.3" y="44">D-</text>
<text x="35.3" y="46.6">D-</text>
<text x="116.1" y="46.6">VBAT</text>
<text x="116.1" y="44">VDD</text>
<text x="126.7" y="44">INT/STATUS</text>
<text x="128.6" y="46.6">SCL/TEST</text>
<text x="249.2" y="44">100nF</text>
<text x="35.3" y="49.1">D+</text>
<text x="35.3" y="51.7">D+</text>
<text x="116.1" y="51.7">VIN</text>
<text x="116.1" y="49.1">VSYS</text>
<text x="127.9" y="52.8" transform="rotate(-90 127.9 52.8)">GND</text>
<text x="129.1" y="49.1">SDA/CEB</text>
<text x="134.2" y="51.7">NTC</text>
<text x="162.6" y="51.7">1.5K</text>
<text x="162.7" y="49.6">R5</text>
<text x="192.4" y="50.4">R11</text>
<text x="196.8" y="50.4">100K</text>
<text x="33.1" y="59.3">SBU1</text>
<text x="78.8" y="56.7">J4</text>
<text x="84.1" y="54.2">VBAT</text>
<text x="162.6" y="58.5">RED</text>
<text x="183.8" y="58">D2</text>
<text x="212" y="59.3">+3V3</text>
<text x="266.1" y="55.5">BOOT1</text>
<text x="22.5" y="62.5" transform="rotate(-90 22.5 62.5)">SHIELD</text>
<text x="30.1" y="62.5" transform="rotate(-90 30.1 62.5)">GND</text>
<text x="33.1" y="61.8">SBU2</text>
<text x="121.8" y="61.8">R1</text>
<text x="121.8" y="64.4">R2</text>
<text x="133.6" y="61.8">5.1K</text>
<text x="133.9" y="64.4">30K</text>
<text x="162.7" y="60.6">D1</text>
<text x="183.2" y="60.6">RED</text>
<text x="194.9" y="61.8">R12</text>
<text x="199.7" y="61.8">1.5K</text>
<text x="208" y="61.3">JP2</text>
<text x="75.1" y="67.7">C10</text>
<text x="75.1" y="69.4">10uF</text>
<text x="94" y="66.9">C2</text>
<text x="94" y="69.4">10uF</text>
<text x="101.4" y="66.9">C3</text>
<text x="101.8" y="69.4">10uF</text>
<text x="109.4" y="69.4">10uF</text>
<text x="110.3" y="66.9">C4</text>
<text x="121.2" y="66.9">R16</text>
<text x="132.8" y="66.9">10K/NTC</text>
<text x="72.3" y="89.5">+3V3</text>
<text x="87.5" y="89.5">+3V3</text>
<text x="228" y="86.6">ESP32-C6-WROOM-1</text>
<text x="237.4" y="84">U4</text>
<text x="179" y="91.7">+3V3</text>
<text x="57.7" y="99.9">U1</text>
<text x="77.5" y="99.9">R6</text>
<text x="86.4" y="98.7">R7</text>
<text x="86.4" y="101.2">4.7K</text>
<text x="99.1" y="98.7">R9</text>
<text x="99.1" y="101.2">4.7K</text>
<text x="185.4" y="99.9">C6</text>
<text x="195.6" y="99.9">C7</text>
<text x="203.1" y="101.2">+3V3</text>
<text x="29.2" y="104">VBAT</text>
<text x="48.8" y="107.5">CTG</text>
<text x="54.1" y="102.5">MAX17048</text>
<text x="65.6" y="107.5">SDA</text>
<text x="77.5" y="102.5">4.7K</text>
<text x="185.4" y="102.5">10uF</text>
<text x="195.6" y="102.5">100nF</text>
<text x="217.7" y="107.5">GND</text>
<text x="254.9" y="105">EPAD</text>
<text x="255.8" y="107.5">GND</text>
<text x="48.8" y="110.1">CELL</text>
<text x="48.8" y="112.6">VDD</text>
<text x="63.4" y="112.6">QSTRT</text>
<text x="65.6" y="110.1">SCL</text>
<text x="84.8" y="112.1">JP1</text>
<text x="217.7" y="110.1">3V3</text>
<text x="217.7" y="112.6">EN</text>
<text x="256.5" y="112.6">IO3</text>
<text x="256.5" y="110.1">IO2</text>
<text x="35.6" y="117.7">C1</text>
<text x="48.8" y="115.2">GND</text>
<text x="60.6" y="116.3" transform="rotate(-90 60.6 116.3)">EP</text>
<text x="63.5" y="115.2">#ALRT</text>
<text x="191.7" y="116.4">+3V3</text>
<text x="217.7" y="115.2">IO4</text>
<text x="217.7" y="117.7">IO5</text>
<text x="254.7" y="117.7">RXD0</text>
<text x="255" y="115.2">TXD0</text>
<text x="35.6" y="120.2">100nF</text>
<text x="194.9" y="125.3">R14</text>
<text x="217.7" y="120.2">IO6</text>
<text x="217.7" y="122.8">IO7</text>
<text x="217.7" y="125.3">IO0</text>
<text x="255.3" y="125.3">IO23</text>
<text x="255.3" y="120.2">IO15</text>
<text x="257" y="122.8">NC</text>
<text x="185.4" y="126.9">D3</text>
<text x="185.4" y="129.5">RED</text>
<text x="195.6" y="127.9">100K</text>
<text x="217.7" y="130.4">IO8</text>
<text x="217.7" y="127.9">IO1</text>
<text x="255.3" y="130.4">IO21</text>
<text x="255.3" y="127.9">IO22</text>
<text x="182.5" y="136">R13</text>
<text x="217.7" y="132.9">IO10</text>
<text x="217.7" y="135.5">IO11</text>
<text x="255.3" y="135.5">IO19</text>
<text x="255.3" y="132.9">IO20</text>
<text x="183.2" y="138">1.5K</text>
<text x="217.7" y="138">IO12</text>
<text x="217.7" y="140.6">IO13</text>
<text x="255.3" y="138">IO18</text>
<text x="256.5" y="140.6">IO9</text>
<text x="19.8" y="159.6">VSYS</text>
<text x="33.1" y="161.5">J2</text>
<text x="56.5" y="159.6">VBUS</text>
<text x="72.9" y="159.6">+3V3</text>
<text x="85.8" y="159.6">J3</text>
<text x="98.3" y="159.6">+3V3</text>
<text x="123.1" y="161.9">+3V3</text>
<text x="137.2" y="171">J5</text>
<text x="137.2" y="173.6">Qwiic_Connector_1x4P</text>
<text x="33.2" y="185">Conn-Header_2x8</text>
<text x="80.8" y="185">Conn-Header_2x8</text>
</g>
<g font-size="1.8" fill="#a90000">
<text x="193.6" y="27.7">8</text>
<text x="216.5" y="27.7">6</text>
<text x="40.7" y="30.2">A4</text>
<text x="40.7" y="35.3">A5</text>
<text x="189.2" y="35.2">100K2</text>
<text x="216.5" y="32.8">3</text>
<text x="216.5" y="35.3">4</text>
<text x="40.6" y="37.8">B5</text>
<text x="193.6" y="37.8">1</text>
<text x="216.5" y="37.8">5</text>
<text x="40.6" y="45.5">B7</text>
<text x="40.7" y="42.9">A7</text>
<text x="113.6" y="45.5">7</text>
<text x="113.6" y="42.9">8</text>
<text x="139" y="45.5">2</text>
<text x="204.2" y="42.6" transform="rotate(-90 204.2 42.6)">7</text>
<text x="206.8" y="42.6" transform="rotate(-90 206.8 42.6)">9</text>
<text x="40.6" y="50.5">B6</text>
<text x="40.7" y="48">A6</text>
<text x="113.6" y="50.5">5</text>
<text x="113.6" y="48">6</text>
<text x="139" y="48">3</text>
<text x="139" y="50.5">4</text>
<text x="40.7" y="58.2">A8</text>
<text x="83.1" y="59.4">2</text>
<text x="126.7" y="55.3" transform="rotate(-90 126.7 55.3)">9</text>
<text x="161" y="57.9" transform="rotate(-90 161 57.9)">2</text>
<text x="40.6" y="60.7">B8</text>
<text x="83.1" y="62">1</text>
<text x="161" y="62.9" transform="rotate(-90 161 62.9)">1</text>
<text x="183.4" y="63.2">1</text>
<text x="188.5" y="63.2">2</text>
<text x="206.3" y="63.2">1</text>
<text x="211.4" y="63.2">2</text>
<text x="21.3" y="67.4" transform="rotate(-90 21.3 67.4)">S1</text>
<text x="29" y="67.3" transform="rotate(-90 29 67.3)">A1</text>
<text x="46.3" y="106.4">1</text>
<text x="70.4" y="106.4">8</text>
<text x="215.2" y="106.4">1</text>
<text x="260.3" y="106.4">28</text>
<text x="260.3" y="103.9">29</text>
<text x="46.3" y="109">2</text>
<text x="46.3" y="111.5">3</text>
<text x="70.4" y="111.5">6</text>
<text x="70.4" y="109">7</text>
<text x="215.2" y="109">2</text>
<text x="215.2" y="111.5">3</text>
<text x="260.3" y="111.5">26</text>
<text x="260.3" y="109">27</text>
<text x="46.3" y="114">4</text>
<text x="59.4" y="118.8" transform="rotate(-90 59.4 118.8)">9</text>
<text x="70.4" y="114">5</text>
<text x="83.1" y="114">1</text>
<text x="88.2" y="114">2</text>
<text x="215.2" y="114">4</text>
<text x="215.2" y="116.6">5</text>
<text x="215.2" y="119.1">6</text>
<text x="260.3" y="119.1">23</text>
<text x="260.3" y="116.6">24</text>
<text x="260.3" y="114">25</text>
<text x="181.4" y="123.9" transform="rotate(-90 181.4 123.9)">2</text>
<text x="215.2" y="121.7">7</text>
<text x="215.2" y="124.2">8</text>
<text x="260.3" y="124.2">21</text>
<text x="260.3" y="121.7">22</text>
<text x="181.4" y="129" transform="rotate(-90 181.4 129)">1</text>
<text x="214.6" y="129.3">10</text>
<text x="214.6" y="131.8">11</text>
<text x="215.2" y="126.7">9</text>
<text x="260.3" y="131.8">18</text>
<text x="260.3" y="129.3">19</text>
<text x="260.3" y="126.7">20</text>
<text x="214.6" y="134.4">12</text>
<text x="214.6" y="136.9">13</text>
<text x="260.3" y="136.9">16</text>
<text x="260.3" y="134.4">17</text>
<text x="214.6" y="139.4">14</text>
<text x="260.3" y="139.4">15</text>
<text x="35.5" y="164.8">3</text>
<text x="35.5" y="167.4">5</text>
<text x="35.5" y="162.3">1</text>
<text x="45.6" y="162.3">2</text>
<text x="45.6" y="164.8">4</text>
<text x="45.6" y="167.4">6</text>
<text x="83.1" y="164.8">3</text>
<text x="83.1" y="167.4">5</text>
<text x="83.1" y="162.3">1</text>
<text x="93.3" y="162.3">2</text>
<text x="93.3" y="164.8">4</text>
<text x="93.3" y="167.4">6</text>
<text x="128.8" y="167.4">1</text>
<text x="35.5" y="172.5">9</text>
<text x="45" y="172.5">10</text>
<text x="45.6" y="169.9">8</text>
<text x="83.1" y="169.9">7</text>
<text x="83.1" y="172.5">9</text>
<text x="92.7" y="172.5">10</text>
<text x="93.3" y="169.9">8</text>
<text x="128.8" y="169.9">2</text>
<text x="128.8" y="172.5">3</text>
<text x="34.9" y="175">11</text>
<text x="34.9" y="177.5">13</text>
<text x="45" y="175">12</text>
<text x="45" y="177.5">14</text>
<text x="82.5" y="175">11</text>
<text x="82.5" y="177.5">13</text>
<text x="92.7" y="175">12</text>
<text x="92.7" y="177.5">14</text>
<text x="128.8" y="175">4</text>
<text x="34.9" y="180.1">15</text>
<text x="45" y="180.1">16</text>
<text x="82.5" y="180.1">15</text>
<text x="92.7" y="180.1">16</text>
</g>
<g font-size="1.8" fill="#0f0f0f">
<text x="251.3" y="33.9">EN</text>
<text x="59.7" y="45.4">IO12/UD-</text>
<text x="139" y="42.9">1 IOEXP_BATCHRG_INT</text>
<text x="59.7" y="50.5">IO13/UD+</text>
<text x="249.4" y="55.5">IO9</text>
<text x="99.1" y="106.3">IO6/SDA</text>
<text x="95.2" y="114">IO11/#ALT</text>
<text x="99.1" y="108.9">IO7/SCL</text>
<text x="207.6" y="111.4">EN</text>
<text x="207.6" y="114">IO4</text>
<text x="265.4" y="114">TX0</text>
<text x="265.4" y="108.9">IO2</text>
<text x="265.4" y="111.4">IO3</text>
<text x="200.7" y="119">IO6/SDA</text>
<text x="207.6" y="116.5">IO5</text>
<text x="265.4" y="119">IO15</text>
<text x="265.4" y="116.5">RX0</text>
<text x="181.3" y="120.7" transform="rotate(-90 181.3 120.7)">IO23</text>
<text x="200.7" y="121.6">IO7/SCL</text>
<text x="207.6" y="124.1">IO0</text>
<text x="265.4" y="124.1">IO23</text>
<text x="207.6" y="131.7">IO10</text>
<text x="207.6" y="129.2">IO8</text>
<text x="207.6" y="126.7">IO1</text>
<text x="265.4" y="129.2">IO21</text>
<text x="265.4" y="126.7">IO22</text>
<text x="265.4" y="131.7">IO20</text>
<text x="200.7" y="136.8">IO12/UD-</text>
<text x="200.7" y="134.3">IO11/#ALT</text>
<text x="265.4" y="136.8">IO18</text>
<text x="265.4" y="134.3">IO19</text>
<text x="200.7" y="139.4">IO13/UD+</text>
<text x="265.4" y="139.4">IO9</text>
<text x="25.4" y="167.3">IO13/UD+</text>
<text x="48.3" y="167.3">IO12/UD-</text>
<text x="75.6" y="167.3">IO18</text>
<text x="97.8" y="167.3">IO9</text>
<text x="25.4" y="169.8">IO11/#ALT</text>
<text x="28.6" y="172.4">IO8</text>
<text x="35.5" y="169.9">7</text>
<text x="51.4" y="169.8">IO10</text>
<text x="51.4" y="172.4">IO1</text>
<text x="75.5" y="172.4">IO22</text>
<text x="75.6" y="169.8">IO20</text>
<text x="97.7" y="172.4">IO21</text>
<text x="97.8" y="169.8">IO19</text>
<text x="116.8" y="172.4">IO6/SDA</text>
<text x="26" y="177.5">IO6/SDA</text>
<text x="28.4" y="180">IO4</text>
<text x="28.4" y="174.9">IO0</text>
<text x="48.3" y="174.9">IO7/SCL</text>
<text x="51.3" y="177.5">IO5</text>
<text x="51.3" y="180">EN</text>
<text x="75.6" y="180">IO2</text>
<text x="75.6" y="174.9">IO15</text>
<text x="75.6" y="177.5">TX0</text>
<text x="97.7" y="174.9">IO23</text>
<text x="97.8" y="180">IO3</text>
<text x="97.8" y="177.5">RX0</text>
<text x="116.8" y="174.9">IO7/SCL</text>
</g>
<g font-size="1.8" fill="#0000c2">
<text x="127.7" y="70.5">NTC</text>
<text x="130.3" y="183">Qwiic</text>
<text x="136.5" y="183">Connectors</text>
</g>
</svg>
